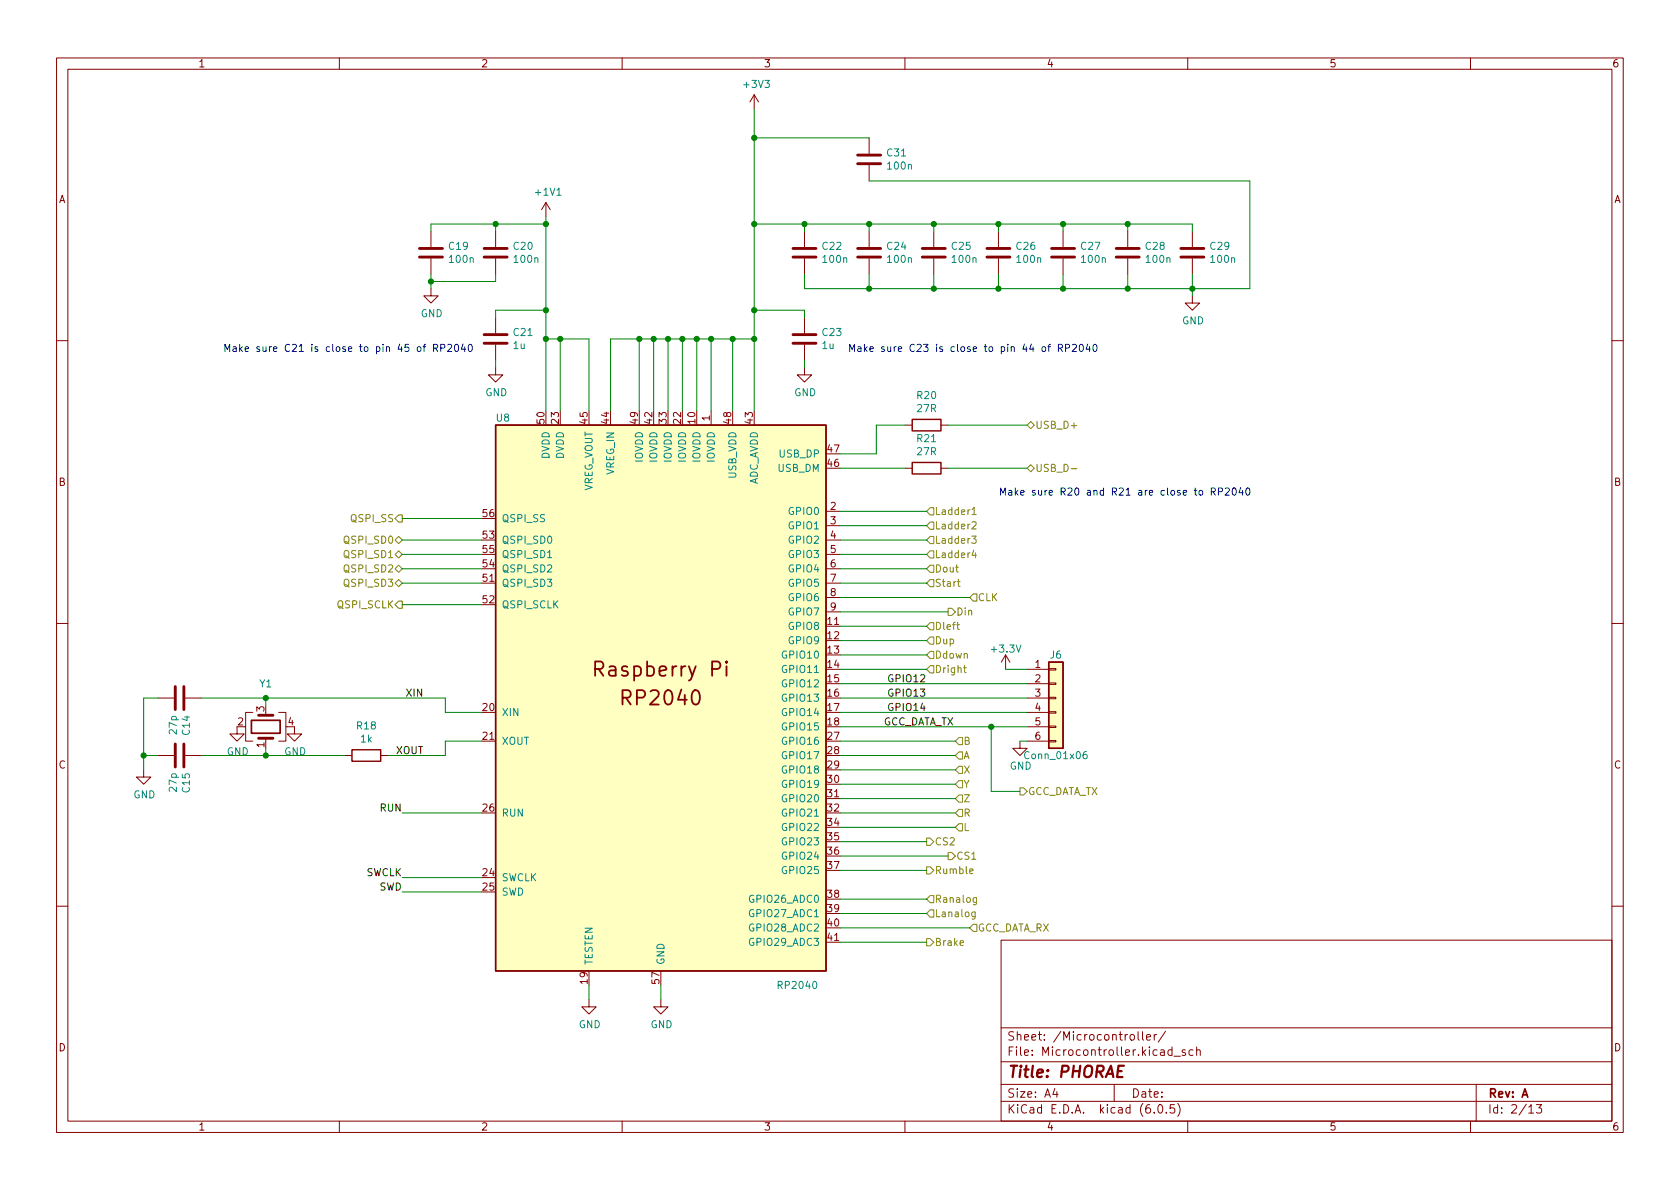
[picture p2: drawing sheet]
<svg xmlns="http://www.w3.org/2000/svg" width="297mm" height="210mm" viewBox="0 0 297 210" stroke-linecap="round" stroke-linejoin="round" font-family="sans-serif">
<g fill="none" stroke="#840000" stroke-width=".18">
<path d="M10 10.2h277v190.1h-277zM12 12.2h273v186.1h-273zM60 10.2v2M110 10.2v2M133.3 16.8l-.7 1.2M133.3 16.8v2.5M133.3 16.8l.8 1.2M160 10.2v2M210 10.2v2M260 10.2v2M96.5 35.8l-.7 1.3M96.5 35.8v2.5"/>
<path d="M96.5 35.8l.8 1.3M153.7 24.4v2.8M153.7 29.2v2.8M76.2 51v1.3h1.3l-1.3 1.3-1.3-1.3h1.3M76.2 40.9v2.8M76.2 45.7v2.8M87.6 40.9v2.8M87.6 45.7v2.8M87.6 56.1v2.8M142.2 40.9v2.8M142.2 45.7v2.8M142.2 56.1v2.8"/>
<path d="M153.7 40.9v2.8M153.7 45.7v2.8M165.1 40.9v2.8M165.1 45.7v2.8M176.5 40.9v2.8M176.5 45.7v2.8M188 40.9v2.8M188 45.7v2.8M199.4 40.9v2.8M199.4 45.7v2.8M210.8 52.3v1.3h1.3l-1.3 1.3-1.3-1.3h1.3M210.8 40.9v2.8"/>
<path d="M210.8 45.7v2.8M10 60.2h2M87.6 65v1.3h1.3l-1.3 1.3-1.2-1.3h1.2M87.6 61v2.7M125.7 72.6v2.6M142.2 65v1.3h1.3l-1.3 1.3-1.2-1.3h1.2M142.2 61v2.7M160 75.2h1.3M166.4 75.2h1.2M285 60.2h2M146 90.4h2.6M146 93h2.6"/>
<path d="M146 95.5h2.6M146 98h2.6M160 82.8h1.3M166.4 82.8h1.2M10 110.2h2M85.1 103.1h2.5M146 110.7h2.6M146 103.1h2.6M146 100.6h2.6M146 105.7h2.6M146 108.2h2.6M177.8 115.8l-.8 1.3"/>
<path d="M177.8 115.8v2.6M177.8 115.8l.8 1.3M181.6 118.4h3.8M185.4 118.2h1.3v.3h-1.3zM285 110.2h2M25.4 136.1v1.3h1.3l-1.3 1.3-1.3-1.3h1.3M27.9 123.4h2.8M27.9 133.6h2.8M32.8 123.4h2.8M32.8 133.6h2.8M41.9 128.5v1.3h1.3l-1.3 1.3-1.3-1.3h1.3M44.7 126h-1.3v5.1h1.3"/>
<path d="M47 126v.5M47 130.6v.5M49.3 126h1.2v5.1h-1.2M52.1 128.5v1.3h1.2l-1.2 1.3-1.3-1.3h1.3M61 133.6h1.2M67.3 133.6h1.3M85.1 131.1h2.5M180.3 131.1v1.2h1.3l-1.3 1.3-1.2-1.3h1.2M181.6 120.9h3.8M181.6 123.4h3.8M181.6 126h3.8M181.6 128.5h3.8"/>
<path d="M181.6 131.1h3.8M185.4 130.9h1.3v.3h-1.3zM185.4 128.4h1.3v.2h-1.3zM185.4 125.9h1.3v.2h-1.3zM185.4 123.3h1.3v.3h-1.3zM185.4 120.8h1.3v.2h-1.3zM146 141.2h2.6M10 160.2h2M104.1 176.8v1.2h1.3l-1.3 1.3-1.2-1.3h1.2M116.8 176.8v1.2h1.3l-1.3 1.3-1.2-1.3h1.2M146 166.6h2.6M177 166.3h108v32h-108z"/>
<path d="M285 160.2h2M60 198.3v2M110 198.3v2M160 198.3v2M177 194.8h108M177 191.8h108M177 187.8h108M177 181.8h108M186.5 192.5l-.4 1h1M186.9 193v1M197 191.8v3M199.9 183l.4-.1 .3 .3v.4l-.3 .3h-.4l-.1-.3v-.4z"/>
<path d="M201.2 182.4v1.3l.2 .2M202 182.4v1.3l.2 .2M202.7 183.4l.7-.1v-.3l-.5-.1-.2 .2 .1 .8h.6M204.1 196.7v.1M204.1 182.9v1M204.5 182.9l-.3 .1-.1 .2M204.9 195.4l.2-.1a.81 .81 0 0 1 .6 .7 .81 .81 0 0 1-.3 .8h-.2a.81 .81 0 0 1-.6-.6 .81 .81 0 0 1 .3-.8zM206.1 182.4l-1.3 1.9M206.2 196.7v.1M207.2 185.7l-.4-.1-.3 .3v.4l.1 .3h.6M207.2 185.1v1.5M207.6 186.8h1.1"/>
<path d="M207.6 195.3h-.7v.7l.2-.1 .5 .1 .1 .2-.1 .5-.2 .1-.5-.1M208.2 195.1a1.72 1.72 0 0 1 0 2.3M209.6 185.7l-.4-.1-.2 .2 .1 .3 .5 .1v.4h-.6M210 198.3v2M210.9 185.7l-.4-.1-.3 .3v.4l.2 .3h.5M211.6 185.8l.2-.2 .3 .1 .1 .9M211.6 185.1v1.5M260 198.3v2M261 191.8v6.5M270.3 195.8l.4-.5v1.5M270.3 196.8h.9M271.7 195.3h.9l-.5 .6 .4 .1v.7l-.2 .1h-.4l-.2-.1"/>
</g>
<path d="M198.7 188.5h-.9l-.3 2h1" fill="none" stroke="#840000" stroke-width=".4"/>
<g fill="none" stroke="#840000" stroke-width=".51">
<path d="M151.6 29h4.1M151.6 27.4h4.1M74.2 45.5h4M74.2 43.9h4M85.6 45.5h4.1M85.6 43.9h4.1M85.6 59.2h4.1M140.2 45.5h4.1M140.2 43.9h4.1M140.2 59.2h4.1M151.6 45.5h4.1M151.6 43.9h4.1"/>
<path d="M163.1 45.5h4M163.1 43.9h4M174.5 45.5h4.1M174.5 43.9h4.1M185.9 45.5h4.1M185.9 43.9h4.1M197.4 45.5h4M197.4 43.9h4M208.8 45.5h4.1M208.8 43.9h4.1M85.6 60.7h4.1M140.2 60.7h4.1"/>
<path d="M31 121.4v4.1M31 131.6v4M32.5 121.4v4.1M32.5 131.6v4M45.7 130.6h2.6M45.7 126.5h2.6"/>
</g>
<g fill="#ffffc2" stroke="#ffffc2" stroke-width=".18">
<path d="M185.4 117.1h2.6v15.2h-2.6z"/>
<path d="M87.6 75.2h58.4v96.5h-58.4z"/>
</g>
<path d="M87.6 75.2h58.4v96.5h-58.4zM161.3 74.2h5.1v2h-5.1zM161.3 81.8h5.1v2h-5.1zM185.4 117.1h2.6v15.2h-2.6zM62.2 132.6h5.1v2h-5.1z" fill="none" stroke="#840000" stroke-width=".25"/>
<path d="M192.1 132.9l-.4 .1a.85 .85 0 0 0 0 1.2l.5-.1v-.5l-.2-.2h-.4l-.1 .2" fill="none" stroke="#008484" stroke-width=".18"/>
<path d="M44.4 127.4h5.1v2.3h-5.1z" fill="none" stroke="#840000" stroke-width=".3"/>
<path d="M128.5 117l-.2 .1 .2 .1 .1-.1-.1-.1v.2M128.5 117.8v1.7" fill="none" stroke="#840000" stroke-width=".32"/>
<g fill="none" stroke="#848400" stroke-width=".18">
<path d="M182.2 74.5l.7 .7-.7 .6-.6-.6zM69.8 95.5l.7-.6 .6 .6-.6 .6zM69.8 98l.7-.6 .6 .6-.6 .7zM70.5 91.1h.6v1.2h-.6l-.7-.6zM164.5 99.9h.6v1.3h-.6l-.7-.6zM164.5 89.8h.6v1.3h-.6l-.7-.7zM164.5 94.9h.6v1.2h-.6l-.7-.6zM164.5 92.3h.6v1.3h-.6l-.7-.6zM164.5 97.4h.6v1.3h-.6l-.7-.7zM171.8 94.8h.8l-.4 .5 .3 .1v.6l-.1 .1-.6-.1M171.9 90.1l.3-.4v1.3M171.9 92.4l.5-.1 .2 .3-.8 .9h.8"/>
<path d="M171.9 91h.7M172.2 97.3l-.3 .9h.8M172.5 97.8v.8M181.6 82.8l.6-.6 .7 .6-.7 .6zM189.4 82.9h1M69.8 106.9l.7-.6h.6v1.3h-.6zM69.8 103.1l.7-.6 .6 .6-.6 .7zM69.8 100.6l.7-.7 .6 .7-.6 .6zM164.5 102.5h.6v1.3h-.6l-.7-.7zM164.5 117.7h.6v1.3h-.6l-.7-.6zM164.5 115.2h.6v1.3h-.6l-.7-.7zM164.5 112.6h.6v1.3h-.6l-.7-.6z"/>
<path d="M164.5 110.1h.6v1.3h-.6l-.7-.7zM167.6 107.6h.7l.6 .6-.6 .6h-.7zM169.1 110.5h.5M169.3 102.8h.5M169.3 110v1.1l.3 .2M169.5 102.4v1.1l.3 .2M170.4 118.1h.4M170.5 117.7v1.1l.3 .1M172.1 105h.6v1.3h-.6l-.7-.6zM169.5 138h.7v1.3h-.7l-.6-.6zM169.5 135.5h.7v1.3h-.7l-.6-.7zM169.5 130.4h.7v1.3h-.7l-.6-.6z"/>
<path d="M169.5 133h.7v1.2h-.7l-.6-.6zM180.3 139.3h.7l.6 .6-.6 .7h-.7zM163.8 148.2h.7l.6 .6-.6 .7h-.7zM163.8 153.3h.7l.6 .6-.6 .7h-.7zM164.5 158.4h.6v1.2h-.6l-.7-.6zM167.6 150.7h.7l.6 .7-.6 .6h-.7zM169.5 140.6h.7v1.3h-.7l-.6-.7zM169.5 143.1h.7v1.3h-.7l-.6-.6zM169.5 145.7h.7v1.2h-.7l-.6-.6zM171.4 154.1l.7-.2-.1-.2-.4-.1-.2 .2 .1 .6h.5M172.7 158.7v1.1l-.3 .2-.3-.1M172.7 158.8l-.4-.1-.2 .3 .1 .5h.5"/>
<path d="M163.8 166h.7l.6 .6-.6 .7h-.7zM164.5 160.9h.6v1.3h-.6l-.7-.7zM172.1 163.4h.6v1.3h-.6l-.7-.6zM172.4 161.3v1l-.2 .2h-.3M172.4 161.3h-.3l-.3 .2 .1 .6h.5"/>
</g>
<g fill="none" stroke="#0000c2" stroke-width=".18">
<path d="M39.8 62.2v-1.3l.4 .9 .4-.9v1.3M41.2 61.4h.5l.1 .8M41.8 61.6l-.5 .1-.1 .2 .1 .3 .5-.1M42.4 60.9v1.3M42.5 61.7l.4 .5M42.9 61.3l-.5 .5M43.3 61.7l.7-.1-.1-.2-.4-.1-.2 .2 .1 .6h.5M45.9 61.4l-.3-.1-.2 .2 .1 .2 .4 .1v.3h-.5M46.5 61.3l.1 .8 .3 .1 .1-.2M47 61.3v.9M82.9 61l.2-.1a.68 .68 0 0 1 .4 .6 .68 .68 0 0 1-.4 .7l-.2-.2-.1-.3zM185.3 61.3h.4"/>
<path d="M185.7 60.9l-.3 .2v1.1M187.1 61.6l.6-.1 .2-.2-.1-.3-.7-.1v1.3M187.4 61.6l.5 .6M188.4 61.6l.6-.1 .1-.2v-.3l-.7-.1v1.3M189.6 61l.5-.1 .2 .4-.8 .9h.8M190.9 61l.2-.1a.68 .68 0 0 1 .5 .6 .68 .68 0 0 1-.5 .7l-.2-.2-.1-.3zM192.3 60.8l-.3 .9h.8M192.6 61.3v.9M193.4 60.9h.1a.68 .68 0 0 1 .5 .6 .68 .68 0 0 1-.5 .7 .84 .84 0 0 1-.1-1.3zM214.2 87l.6-.1 .1-.2-.1-.3-.6-.1v1.3M214.5 87l.4 .6M215.4 87l.6-.1 .2-.2-.1-.3-.7-.1v1.3"/>
<path d="M216.6 86.4l.5-.1 .3 .4-.8 .9h.8M218 86.3h.2a.68 .68 0 0 1 .4 .6 .68 .68 0 0 1-.4 .7 .84 .84 0 0 1-.2-1.3zM219.4 86.2l-.3 .9h.7M219.7 86.7v.9M220.5 86.3h.1a.68 .68 0 0 1 .4 .6 .68 .68 0 0 1-.4 .7 .84 .84 0 0 1-.1-1.3z"/>
</g>
<g fill="none" stroke="#008400" stroke-width=".18">
<path d="M133.3 19.3v53.3M87.6 39.6v1.3M96.5 39.6h-20.3v1.3M96.5 38.3v34.3M133.3 39.6h77.5v1.3M133.3 24.4h20.4M142.2 39.6v1.3M153.7 32h67.3v19h-78.8v-2.5M153.7 39.6v1.3M165.1 39.6v1.3M176.5 39.6v1.3M188 39.6v1.3"/>
<path d="M199.4 39.6v1.3M76.2 48.5v2.5M87.6 48.5v1.3h-11.4M96.5 59.9h7.6v12.7M96.5 54.9h-8.9v1.2M99.1 59.9v12.7M113 59.9v12.7M115.6 59.9v12.7M118.1 59.9v12.7M120.6 59.9v12.7M123.2 59.9v12.7M125.7 59.9v12.7"/>
<path d="M129.5 59.9v12.7M133.3 54.9h8.9v1.2M133.3 59.9h-25.4v12.7M153.7 48.5v2.5M165.1 48.5v2.5M176.5 48.5v2.5M188 48.5v2.5M199.4 48.5v2.5M210.8 48.5v3.8M87.6 63.7v1.3M142.2 63.7v1.3M160 75.2h-5.1v5.1h-6.3"/>
<path d="M167.6 75.2h14M71.1 98h14M71.1 91.7h14M71.1 95.5h14M148.6 98h15.2M148.6 95.5h15.2M148.6 90.4h15.2M148.6 93h15.2M148.6 82.8h11.4M167.6 82.8h14M71.1 103.1h14M71.1 100.6h14"/>
<path d="M71.1 106.9h14M148.6 118.4h15.2M148.6 113.3h15.2M148.6 110.7h15.2M148.6 115.8h15.2M148.6 103.1h15.2M148.6 100.6h15.2M148.6 105.7h22.8M148.6 108.2h19M177.8 118.4h3.8M25.4 133.6h2.5M27.9 123.4h-2.5v12.7"/>
<path d="M35.6 133.6h25.4M35.6 123.4h43.1v2.6h6.4M47 123.4v1.3M47 132.3v1.3M85.1 131.1h-6.4v2.5h-10.1M148.6 131.1h20.3M148.6 133.6h20.3M148.6 138.7h20.3M148.6 136.1h20.3M148.6 126h33M148.6 120.9h33M148.6 123.4h33"/>
<path d="M148.6 128.5h33M175.3 128.5v11.4h5M180.3 131.1h1.3M71.1 143.8h14M71.1 155.2h14M71.1 157.7h14M148.6 141.2h20.3M148.6 143.8h20.3M148.6 151.4h19M148.6 148.8h15.2M148.6 146.3h20.3M148.6 153.9h15.2"/>
<path d="M148.6 159h15.2M104.1 174.2v2.6M116.8 174.2v2.6M148.6 166.6h15.2M148.6 161.5h15.2M148.6 164.1h22.8"/>
</g>
<g fill="#008400" stroke="#008400" stroke-width=".18">
<circle cx="188" cy="39.6" r=".46"/>
<circle cx="176.5" cy="39.6" r=".46"/>
<circle cx="176.5" cy="51" r=".46"/>
<circle cx="199.4" cy="39.6" r=".46"/>
<circle cx="199.4" cy="51" r=".46"/>
<circle cx="210.8" cy="51" r=".46"/>
<circle cx="165.1" cy="51" r=".46"/>
<circle cx="188" cy="51" r=".46"/>
<circle cx="175.3" cy="128.5" r=".46"/>
<circle cx="165.1" cy="39.6" r=".46"/>
<circle cx="153.7" cy="39.6" r=".46"/>
<circle cx="142.2" cy="39.6" r=".46"/>
<circle cx="133.3" cy="39.6" r=".46"/>
<circle cx="133.3" cy="24.4" r=".46"/>
<circle cx="153.7" cy="51" r=".46"/>
<circle cx="123.2" cy="59.9" r=".46"/>
<circle cx="120.6" cy="59.9" r=".46"/>
<circle cx="118.1" cy="59.9" r=".46"/>
<circle cx="133.3" cy="54.9" r=".46"/>
<circle cx="125.7" cy="59.9" r=".46"/>
<circle cx="115.6" cy="59.9" r=".46"/>
<circle cx="133.3" cy="59.9" r=".46"/>
<circle cx="129.5" cy="59.9" r=".46"/>
<circle cx="113" cy="59.9" r=".46"/>
<circle cx="87.6" cy="39.6" r=".46"/>
<circle cx="96.5" cy="39.6" r=".46"/>
<circle cx="99.1" cy="59.9" r=".46"/>
<circle cx="76.2" cy="49.8" r=".46"/>
<circle cx="96.5" cy="54.9" r=".46"/>
<circle cx="96.5" cy="59.9" r=".46"/>
<circle cx="47" cy="133.6" r=".46"/>
<circle cx="47" cy="123.4" r=".46"/>
<circle cx="25.4" cy="133.6" r=".46"/>
</g>
<g font-size="3.5" fill="#840000">
<text x="105.9" y="119.6">Raspberry Pi</text>
<text x="110.4" y="124.7">RP2040</text>
</g>
<text font-size="2.8" fill="#840000" x="178" y="190.6">Title: PHORAE</text>
<g font-size="2.1" fill="#840000">
<text x="178" y="184">Sheet: /Microcontroller/</text>
<text x="178" y="186.7">File: Microcontroller.kicad_sch</text>
<text x="178" y="196.9">KiCad E.D.A. kicad (6.0.5)</text>
<text x="178" y="194.1">Size: A4</text>
<text x="200" y="194.1">Date:</text>
<text x="263" y="194.1">Rev: A</text>
<text x="263" y="196.9">Id: 2/13</text>
</g>
<g font-size="1.8" fill="#840000">
<text x="35" y="11.9">1</text>
<text x="85" y="11.9">2</text>
<text x="135" y="11.9">3</text>
<text x="185" y="11.9">4</text>
<text x="235" y="11.9">5</text>
<text x="285" y="11.9">6</text>
<text x="10.3" y="35.9">A</text>
<text x="285.3" y="35.9">A</text>
<text x="96.3" y="74.9" transform="rotate(-90 96.3 74.9)">50</text>
<text x="98.8" y="74.9" transform="rotate(-90 98.8 74.9)">23</text>
<text x="103.9" y="74.9" transform="rotate(-90 103.9 74.9)">45</text>
<text x="107.7" y="74.9" transform="rotate(-90 107.7 74.9)">44</text>
<text x="112.8" y="74.9" transform="rotate(-90 112.8 74.9)">49</text>
<text x="115.3" y="74.9" transform="rotate(-90 115.3 74.9)">42</text>
<text x="117.9" y="74.9" transform="rotate(-90 117.9 74.9)">33</text>
<text x="120.4" y="74.9" transform="rotate(-90 120.4 74.9)">22</text>
<text x="122.9" y="74.9" transform="rotate(-90 122.9 74.9)">10</text>
<text x="125.5" y="74.4" transform="rotate(-90 125.5 74.4)">1</text>
<text x="129.3" y="74.9" transform="rotate(-90 129.3 74.9)">48</text>
<text x="133.1" y="74.9" transform="rotate(-90 133.1 74.9)">43</text>
<text x="146.3" y="82.5">46</text>
<text x="146.3" y="80">47</text>
<text x="10.3" y="85.9">B</text>
<text x="285.3" y="85.9">B</text>
<text x="85.4" y="95.2">53</text>
<text x="85.4" y="91.4">56</text>
<text x="146.8" y="90.2">2</text>
<text x="146.8" y="92.7">3</text>
<text x="146.8" y="95.2">4</text>
<text x="85.4" y="100.3">54</text>
<text x="85.4" y="97.8">55</text>
<text x="146.8" y="97.8">5</text>
<text x="146.8" y="100.3">6</text>
<text x="85.4" y="102.9">51</text>
<text x="85.4" y="106.7">52</text>
<text x="146.8" y="102.9">7</text>
<text x="146.8" y="105.4">8</text>
<text x="146.8" y="107.9">9</text>
<text x="146.3" y="110.5">11</text>
<text x="146.3" y="113">12</text>
<text x="146.3" y="115.6">13</text>
<text x="146.3" y="118.1">14</text>
<text x="183" y="118.1">1</text>
<text x="46.7" y="125.8" transform="rotate(-90 46.7 125.8)">3</text>
<text x="85.4" y="125.7">20</text>
<text x="146.3" y="120.6">15</text>
<text x="146.3" y="123.2">16</text>
<text x="146.3" y="125.7">17</text>
<text x="183" y="120.6">2</text>
<text x="183" y="123.2">3</text>
<text x="183" y="125.7">4</text>
<text x="42.1" y="128.3">2</text>
<text x="50.9" y="128.3">4</text>
<text x="85.4" y="130.8">21</text>
<text x="146.3" y="128.3">18</text>
<text x="146.3" y="130.8">27</text>
<text x="183" y="128.3">5</text>
<text x="183" y="130.8">6</text>
<text x="10.3" y="135.9">C</text>
<text x="46.7" y="132.2" transform="rotate(-90 46.7 132.2)">1</text>
<text x="146.3" y="133.3">28</text>
<text x="146.3" y="135.9">29</text>
<text x="285.3" y="135.9">C</text>
<text x="85.4" y="143.5">26</text>
<text x="146.3" y="138.4">30</text>
<text x="146.3" y="141">31</text>
<text x="146.3" y="143.5">32</text>
<text x="146.3" y="146">34</text>
<text x="146.3" y="148.6">35</text>
<text x="85.4" y="154.9">24</text>
<text x="146.3" y="151.1">36</text>
<text x="146.3" y="153.7">37</text>
<text x="85.4" y="157.5">25</text>
<text x="146.3" y="158.7">38</text>
<text x="146.3" y="161.3">39</text>
<text x="146.3" y="163.8">40</text>
<text x="146.3" y="166.4">41</text>
<text x="103.9" y="174" transform="rotate(-90 103.9 174)">19</text>
<text x="116.6" y="174" transform="rotate(-90 116.6 174)">57</text>
<text x="10.3" y="185.9">D</text>
<text x="285.3" y="185.9">D</text>
<text x="35" y="199.9">1</text>
<text x="85" y="199.9">2</text>
<text x="135" y="199.9">3</text>
<text x="185" y="199.9">4</text>
<text x="235" y="199.9">5</text>
<text x="285" y="199.9">6</text>
</g>
<g font-size="1.8" fill="#008484">
<text x="131.6" y="15.5">+3V3</text>
<text x="156.9" y="27.7">C31</text>
<text x="157" y="30">100n</text>
<text x="94.8" y="34.6">+1V1</text>
<text x="79.4" y="44.2">C19</text>
<text x="79.6" y="46.5">100n</text>
<text x="90.9" y="44.2">C20</text>
<text x="91" y="46.5">100n</text>
<text x="145.5" y="44.2">C22</text>
<text x="145.6" y="46.5">100n</text>
<text x="156.9" y="44.2">C24</text>
<text x="157" y="46.5">100n</text>
<text x="168.3" y="44.2">C25</text>
<text x="168.5" y="46.5">100n</text>
<text x="179.8" y="44.2">C26</text>
<text x="179.9" y="46.5">100n</text>
<text x="191.2" y="44.2">C27</text>
<text x="191.3" y="46.5">100n</text>
<text x="202.6" y="44.2">C28</text>
<text x="202.8" y="46.5">100n</text>
<text x="214" y="44.2">C29</text>
<text x="214.2" y="46.5">100n</text>
<text x="74.4" y="56.1">GND</text>
<text x="90.9" y="59.4">C21</text>
<text x="145.5" y="59.4">C23</text>
<text x="209" y="57.3">GND</text>
<text x="90.8" y="61.7">1u</text>
<text x="145.4" y="61.7">1u</text>
<text x="85.8" y="70">GND</text>
<text x="140.4" y="70">GND</text>
<text x="162.2" y="70.6">R20</text>
<text x="87.8" y="74.5">U8</text>
<text x="162.2" y="72.9">27R</text>
<text x="97.2" y="81.2" transform="rotate(-90 97.2 81.2)">DVDD</text>
<text x="99.7" y="81.2" transform="rotate(-90 99.7 81.2)">DVDD</text>
<text x="108.6" y="84" transform="rotate(-90 108.6 84)">VREG_IN</text>
<text x="113.7" y="81.8" transform="rotate(-90 113.7 81.8)">IOVDD</text>
<text x="116.2" y="81.8" transform="rotate(-90 116.2 81.8)">IOVDD</text>
<text x="118.7" y="81.8" transform="rotate(-90 118.7 81.8)">IOVDD</text>
<text x="121.3" y="81.8" transform="rotate(-90 121.3 81.8)">IOVDD</text>
<text x="123.8" y="81.8" transform="rotate(-90 123.8 81.8)">IOVDD</text>
<text x="126.4" y="81.8" transform="rotate(-90 126.4 81.8)">IOVDD</text>
<text x="137.6" y="83.4">USB_DM</text>
<text x="137.9" y="80.9">USB_DP</text>
<text x="162.2" y="78.2">R21</text>
<text x="162.2" y="80.5">27R</text>
<text x="104.8" y="87.1" transform="rotate(-90 104.8 87.1)">VREG_VOUT</text>
<text x="130.2" y="84.6" transform="rotate(-90 130.2 84.6)">USB_VDD</text>
<text x="134" y="86" transform="rotate(-90 134 86)">ADC_AVDD</text>
<text x="88.6" y="92.3">QSPI_SS</text>
<text x="139.6" y="91.1">GPIO0</text>
<text x="139.6" y="93.6">GPIO1</text>
<text x="88.6" y="96.1">QSPI_SD0</text>
<text x="88.6" y="101.2">QSPI_SD2</text>
<text x="88.6" y="98.7">QSPI_SD1</text>
<text x="139.6" y="96.1">GPIO2</text>
<text x="139.6" y="98.7">GPIO3</text>
<text x="139.6" y="101.2">GPIO4</text>
<text x="88.6" y="103.8">QSPI_SD3</text>
<text x="88.6" y="107.6">QSPI_SCLK</text>
<text x="139.6" y="103.8">GPIO5</text>
<text x="139.6" y="106.3">GPIO6</text>
<text x="139.6" y="111.4">GPIO8</text>
<text x="139.6" y="113.9">GPIO9</text>
<text x="139.6" y="108.8">GPIO7</text>
<text x="138.6" y="116.5">GPIO10</text>
<text x="138.6" y="119">GPIO11</text>
<text x="175.5" y="115.4">+3.3V</text>
<text x="185.7" y="116.5">J6</text>
<text x="45.9" y="121.5">Y1</text>
<text x="138.6" y="121.5">GPIO12</text>
<text x="138.6" y="124.1">GPIO13</text>
<text x="31.2" y="129.7" transform="rotate(-90 31.2 129.7)">27p</text>
<text x="33.6" y="129.9" transform="rotate(-90 33.6 129.9)">C14</text>
<text x="63.1" y="129">R18</text>
<text x="63.8" y="131.3">1k</text>
<text x="88.6" y="126.6">XIN</text>
<text x="88.6" y="131.7">XOUT</text>
<text x="138.6" y="126.6">GPIO14</text>
<text x="138.6" y="129.2">GPIO15</text>
<text x="138.6" y="131.7">GPIO16</text>
<text x="40.1" y="133.5">GND</text>
<text x="50.2" y="133.5">GND</text>
<text x="138.6" y="134.2">GPIO17</text>
<text x="138.6" y="136.8">GPIO18</text>
<text x="178.5" y="136.1">GND</text>
<text x="181.5" y="134.2">Conn_01x06</text>
<text x="23.6" y="141.2">GND</text>
<text x="31.2" y="139.9" transform="rotate(-90 31.2 139.9)">27p</text>
<text x="33.6" y="140.1" transform="rotate(-90 33.6 140.1)">C15</text>
<text x="138.6" y="139.3">GPIO19</text>
<text x="138.6" y="141.9">GPIO20</text>
<text x="88.6" y="144.4">RUN</text>
<text x="138.6" y="144.4">GPIO21</text>
<text x="138.6" y="146.9">GPIO22</text>
<text x="138.6" y="149.5">GPIO23</text>
<text x="88.6" y="155.8">SWCLK</text>
<text x="138.6" y="152">GPIO24</text>
<text x="138.6" y="154.6">GPIO25</text>
<text x="88.6" y="158.4">SWD</text>
<text x="132.8" y="159.6">GPIO26_ADC0</text>
<text x="132.8" y="162.2">GPIO27_ADC1</text>
<text x="132.8" y="164.7">GPIO28_ADC2</text>
<text x="132.8" y="167.3">GPIO29_ADC3</text>
<text x="104.8" y="170.7" transform="rotate(-90 104.8 170.7)">TESTEN</text>
<text x="117.5" y="170.7" transform="rotate(-90 117.5 170.7)">GND</text>
<text x="137.8" y="174.9">RP2040</text>
<text x="102.3" y="181.8">GND</text>
<text x="115" y="181.8">GND</text>
</g>
<g font-size="1.8" fill="#0000c2">
<text x="47.6" y="62.2">Make sure C21 is close to pin 45 of RP2040</text>
<text x="149.9" y="62.2">Make sure C23 is close to pin 44 of RP2040</text>
<text x="176.5" y="87.6">Make sure R20 and R21 are close to RP2040</text>
</g>
<g font-size="1.8" fill="#848400">
<text x="183" y="75.8">USB_D+</text>
<text x="183" y="83.4">USB_D-</text>
<text x="62.2" y="92.3">QSPI_SS</text>
<text x="165.2" y="91.1">Ladder1</text>
<text x="165.2" y="93.6">Ladder2</text>
<text x="61.1" y="96.1">QSPI_SD0</text>
<text x="61.1" y="101.2">QSPI_SD2</text>
<text x="61.1" y="98.7">QSPI_SD1</text>
<text x="165.2" y="101.2">Dout</text>
<text x="165.2" y="96.1">Ladder3</text>
<text x="165.2" y="98.7">Ladder4</text>
<text x="59.7" y="107.6">QSPI_SCLK</text>
<text x="61.1" y="103.8">QSPI_SD3</text>
<text x="165.2" y="103.8">Start</text>
<text x="172.8" y="106.3">CLK</text>
<text x="165.2" y="113.9">Dup</text>
<text x="165.2" y="111.4">Dleft</text>
<text x="169" y="108.8">Din</text>
<text x="165.2" y="119">Dright</text>
<text x="165.2" y="116.5">Ddown</text>
<text x="170.3" y="131.7">B</text>
<text x="170.3" y="136.8">X</text>
<text x="170.3" y="134.2">A</text>
<text x="170.3" y="139.3">Y</text>
<text x="170.3" y="141.9">Z</text>
<text x="181.7" y="140.6">GCC_DATA_TX</text>
<text x="165.2" y="149.5">CS2</text>
<text x="170.3" y="144.4">R</text>
<text x="170.3" y="146.9">L</text>
<text x="165.2" y="154.6">Rumble</text>
<text x="169" y="152">CS1</text>
<text x="165.2" y="159.6">Ranalog</text>
<text x="165.2" y="162.2">Lanalog</text>
<text x="165.2" y="167.3">Brake</text>
<text x="172.8" y="164.7">GCC_DATA_RX</text>
</g>
<g font-size="1.8">
<text x="72" y="123.2">XIN</text>
<text x="157.4" y="123.2">GPIO13</text>
<text x="157.4" y="125.7">GPIO14</text>
<text x="157.4" y="120.6">GPIO12</text>
<text x="156.2" y="128.3">GCC_DATA_TX</text>
<text x="70" y="133.3">XOUT</text>
<text x="67.3" y="143.5">RUN</text>
<text x="64.6" y="154.9">SWCLK</text>
<text x="67" y="157.5">SWD</text>
</g>
</svg>
